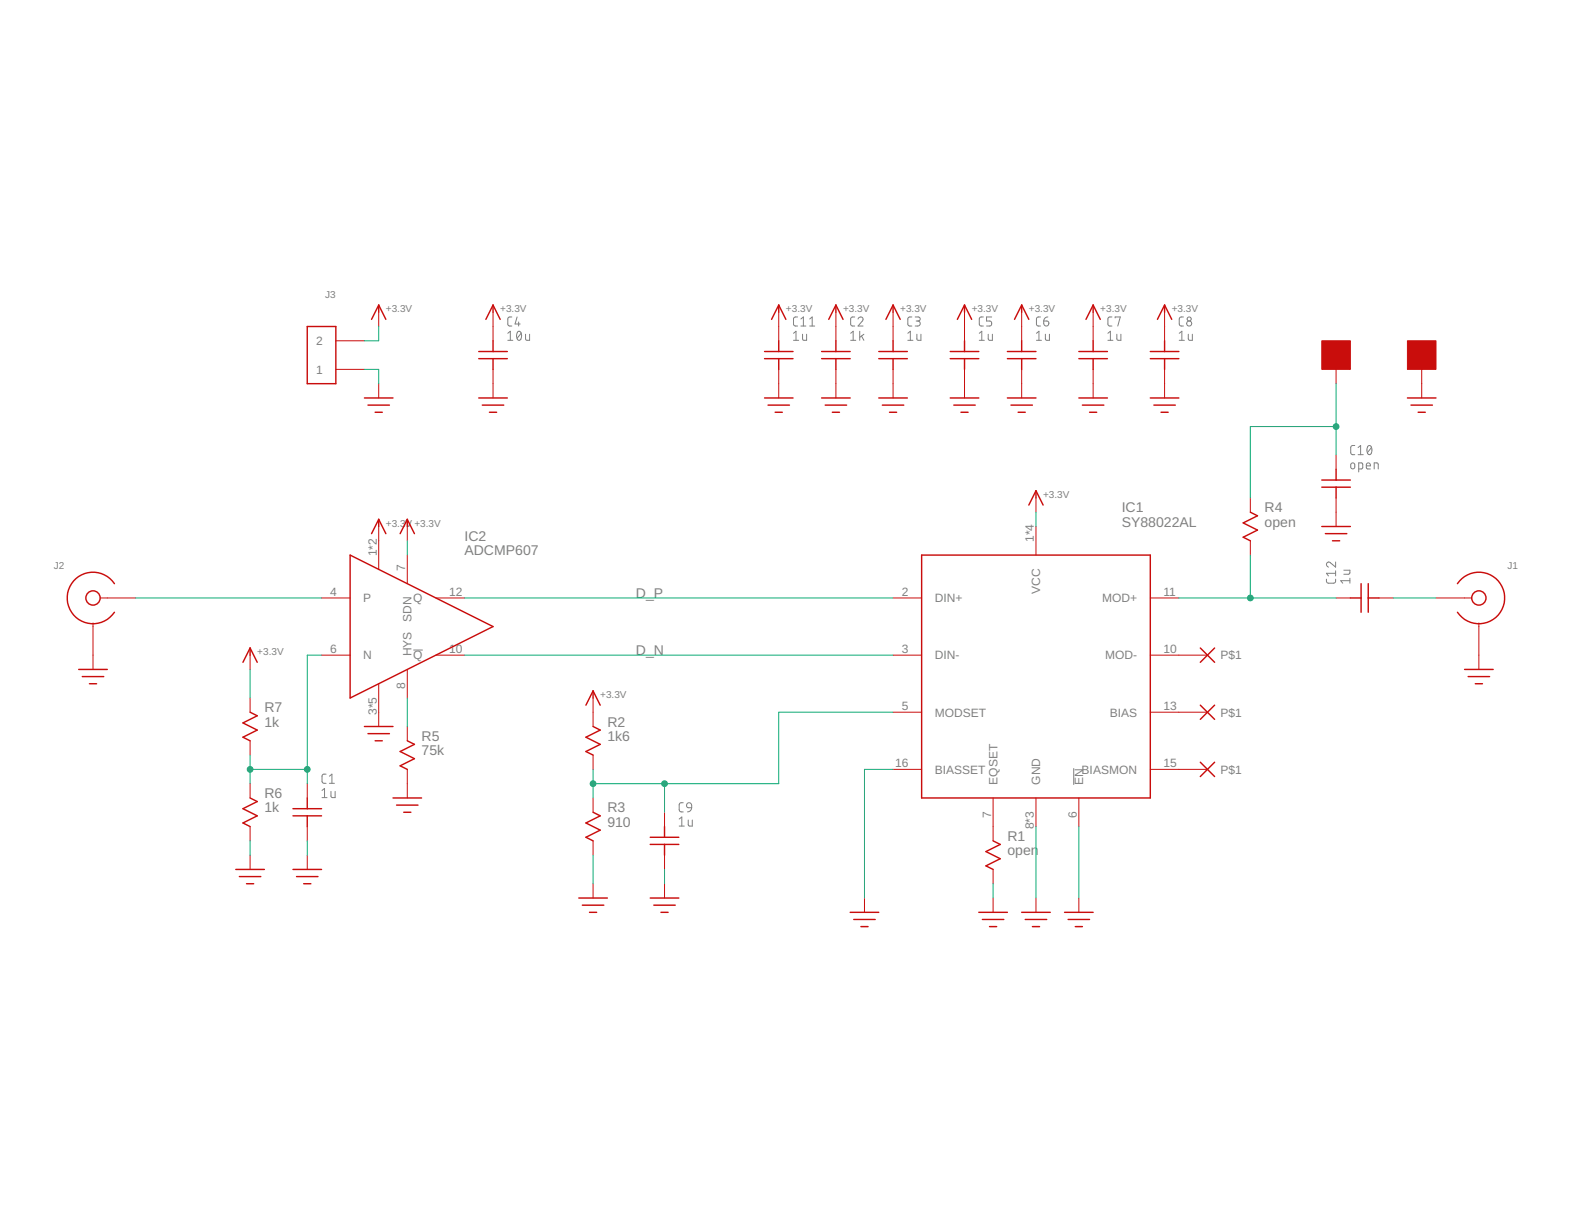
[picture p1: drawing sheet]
<svg xmlns="http://www.w3.org/2000/svg" width="279mm" height="216mm" viewBox="0 0 279 216" stroke-linecap="round" stroke-linejoin="round" font-family="sans-serif">
<g fill="none" stroke="#808080" stroke-width=".18">
<path d="M90.3 59.2l.4-.3v1.6M91 56.3h-.5l-.2 .4v1l.2 .2h.5M91.9 56.3l-.4 1.3h1M92 59l.3-.1a.95 .95 0 0 1 0 1.6 1 1 0 0 1-.3-1.5zM92.2 57.2v.7M92.6 59.2l-.7 .9M93.4 59.4v.9l.3 .2h.4v-1.1M141 59.2l.5-.3v1.6M141.8 56.3h-.5l-.3 .4 .1 1 .2 .2h.5M142.3 57.9h.9M142.3 56.7l.5-.4v1.6M142.6 59.4l.1 .9 .2 .2h.5v-1.1"/>
<path d="M143.9 57.9h.9M143.9 56.7l.5-.4v1.6M151.2 59.2l.4-.3v1.6M151.9 56.3h-.5l-.2 .4v1l.2 .2h.5M152.5 56.7a.44 .44 0 0 1 .6-.4 .44 .44 0 0 1 .2 .7l-.8 .9h.9M152.8 58.9v1.6M153.1 59.7l.4 .8M153.5 59.4l-.7 .5M161.4 59.2l.4-.3v1.6M162.1 56.3h-.5l-.2 .4v1l.2 .2h.5M162.7 56.3h.5a.36 .36 0 0 1 .4 .4 .36 .36 0 0 1-.4 .3h-.4M163 59.4v.9l.2 .2h.5v-1.1"/>
<path d="M163.1 57a.44 .44 0 0 1 .5 .5 .44 .44 0 0 1-.5 .4h-.4M174.1 59.2l.4-.3v1.6M174.8 56.3h-.5l-.2 .4v1l.2 .2h.5M175.6 59.4l.1 .9 .2 .2h.5v-1.1M176.3 56.3h-1v.7h.6a.45 .45 0 0 1 .4 .5 .45 .45 0 0 1-.4 .4h-.6M184.2 59.2l.5-.3v1.6M184.9 56.3h-.5l-.2 .4v1l.2 .2h.5M185.5 57h.6a.45 .45 0 0 1 .3 .5 .45 .45 0 0 1-.5 .4 .45 .45 0 0 1-.4-.4zM185.8 59.4v.9l.3 .2h.4v-1.1M186.2 56.3a.7 .7 0 0 0-.7 .7M196.9 59.2l.5-.3v1.6M197.6 56.3h-.5l-.2 .4v1l.2 .2h.5"/>
<path d="M198.2 56.5v-.2h.9l-.4 1.6M198.5 59.4v.9l.3 .2h.4v-1.1M209.6 59.2l.5-.3v1.6M210.3 56.3h-.5l-.2 .4v1l.2 .2h.5M211.2 59.4v.9l.3 .2h.4v-1.1M90.3 60.5h.8M141 60.5h.9M151.2 60.5h.9M161.4 60.5h.9M174.1 60.5h.8M184.2 60.5h.9M196.9 60.5h.9"/>
<path d="M209.6 60.5h.9M240.8 79.2h-.5l-.2 .3v1.1l.2 .2h.5M241.4 79.5l.4-.3v1.6M243.1 79.3l.3-.1a.97 .97 0 0 1 0 1.6 1.02 1.02 0 0 1-.3-1.5zM243.8 79.5l-.8 .9M237.4 99.9v.9l-.9-.8a.44 .44 0 0 0-.7 .2 .44 .44 0 0 0 .3 .6M240.2 82.4l.2-.1 .3 .1 .1 .6a.36 .36 0 0 1-.4 .3 .36 .36 0 0 1-.3-.3zM241.4 80.8h.9M241.5 83.3h.5l.2-.1v-.7l-.1-.2h-.6v1.6M242.8 82.8h.8a.38 .38 0 0 0-.3-.5 .38 .38 0 0 0-.5 .3l.1 .6 .7 .1M244.2 83.3v-1l.7 .1 .1 .9M73.5 115.5h1.6"/>
<path d="M235.8 102.9v.5l.3 .2h1.1l.2-.2v-.5M237.4 101.4v.9M237.4 101.9h-1.6l.3 .4M238.8 101.3h1.1v.6l-.1 .1h-1M239.9 103.2h-1.6l.4 .4M239.9 102.7v.9M58 137.6h-.6l-.2 .3 .1 1.1 .1 .1 .6 .1M58.5 139.2h.9M58.5 137.9l.5-.3v1.6M190.8 136.5v3M57.2 140.5l.5-.4v1.6M57.2 141.7h.9"/>
<path d="M58.8 140.6v1l.3 .1h.5v-1.1M120.7 145.5l.5-.3v1.6M120.7 146.8h.9M121.4 142.6l-.5 .1-.2 .3 .1 1.2 .6 .1M122.2 142.8l.1-.1a.47 .47 0 0 1 .6 .4v.4h-.7l-.2-.3zM122.3 145.7v.9l.3 .2h.4v-1.1M122.9 143.5v.3a.73 .73 0 0 1-.7 .5"/>
<circle cx="211.4" cy="57.5" r=".46"/>
<circle cx="211.4" cy="56.7" r=".37"/>
</g>
<g fill="none" stroke="#c90d0c" stroke-width=".18">
<path d="M67.3 55.5v2.5M87.6 55.5v5.1M138.4 55.5v5.1M148.6 55.5v5.1M158.7 55.5v5.1M171.4 55.5v5.1M181.6 55.5v5.1M194.3 55.5v5.1M207 55.5v5.1M59.7 60.6h5.1M59.7 65.6h5.1M67.3 68.2v2.5"/>
<path d="M87.6 65.6v5.1M138.4 65.6v5.1M148.6 65.6v5.1M158.7 65.6v5.1M171.4 65.6v5.1M181.6 65.6v5.1M194.3 65.6v5.1M207 65.6v5.1M237.5 63.1v5.1M252.7 63.1v7.6M67.3 93.6v7.6M72.4 93.6v2.5"/>
<path d="M72.4 98.6v5.1M184.1 88.5v2.5M184.1 93.6v5M222.2 88.5v2.5M222.2 96.1v2.5M237.5 80.9v2.5M237.5 88.5v5.1M16.5 110.7v8.3M17.8 106.3h6.3M44.4 116.4v2.6M57.1 106.3h5.1M57.1 116.4h5.1"/>
<path d="M72.4 119v5M77.5 106.3h5M77.5 116.4h5M158.7 106.3h5.1M158.7 116.4h5.1M204.4 106.3h5.1M204.4 116.4h10.2M237.5 106.3h2.5M245.1 106.3h2.5M255.2 106.3h6.4M262.8 110.7v8.3M44.4 124v2.6"/>
<path d="M44.4 131.6v2.6M44.4 139.3v2.5M54.6 139.3v2.5M67.3 121.5v7.6M72.4 129.1v2.5M72.4 136.7v5.1M105.4 124v5.1M105.4 134.2v2.5M158.7 126.6h5.1M158.7 136.7h5.1M204.4 126.6h10.2M204.4 136.7h10.2"/>
<path d="M44.4 146.9v2.5M44.4 152v2.5M54.6 146.9v2.5M54.6 152v2.5M105.4 141.8v2.5M105.4 149.4v2.6M105.4 157v2.6M118.1 144.3v2.6M118.1 152v2.5M118.1 157v2.6M153.6 159.6v2.5M176.5 141.8v7.6"/>
<path d="M176.5 154.5v2.5M176.5 159.6v2.5M184.1 141.8v5.1M184.1 159.6v2.5M191.7 141.8v5.1M191.7 159.6v2.5"/>
</g>
<g fill="none" stroke="#c90d0c" stroke-width=".25">
<path d="M54.6 58h5.1v10.2h-5.1zM67.3 54.2v1.3M67.3 54.2l-1.3 2.5M67.3 54.2l1.3 2.5M87.6 54.2v1.3M87.6 54.2l-1.2 2.5M87.6 54.2l1.3 2.5M138.4 54.2v1.3M138.4 54.2l-1.3 2.5M138.4 54.2l1.3 2.5M148.6 54.2v1.3M148.6 54.2l-1.3 2.5"/>
<path d="M148.6 54.2l1.2 2.5M158.7 54.2v1.3M158.7 54.2l-1.2 2.5M158.7 54.2l1.3 2.5M171.4 54.2v1.3M171.4 54.2l-1.2 2.5M171.4 54.2l1.3 2.5M181.6 54.2v1.3M181.6 54.2l-1.3 2.5M181.6 54.2l1.3 2.5M194.3 54.2v1.3M194.3 54.2l-1.3 2.5"/>
<path d="M194.3 54.2l1.3 2.5M207 54.2v1.3M207 54.2l-1.3 2.5M207 54.2l1.3 2.5M64.8 70.7h5M65.4 72h3.8M66.7 73.3h1.2M85.1 62.5h5.1M85.1 63.7h5.1M85.1 70.7h5.1M85.7 72h3.8M87 73.3h1.3"/>
<path d="M87.6 60.6v1.9M87.6 63.7v1.9M135.9 62.5h5M135.9 63.7h5M135.9 70.7h5M136.5 72h3.8M137.8 73.3h1.2M138.4 60.6v1.9M138.4 63.7v1.9M146 62.5h5.1M146 63.7h5.1M146 70.7h5.1"/>
<path d="M146.7 72h3.8M147.9 73.3h1.3M148.6 60.6v1.9M148.6 63.7v1.9M156.2 62.5h5.1M156.2 63.7h5.1M156.2 70.7h5.1M156.8 72h3.8M158.1 73.3h1.3M158.7 60.6v1.9M158.7 63.7v1.9M168.9 62.5h5.1"/>
<path d="M168.9 63.7h5.1M168.9 70.7h5.1M169.5 72h3.8M170.8 73.3h1.3M171.4 60.6v1.9M171.4 63.7v1.9M179 62.5h5.1M179 63.7h5.1M179 70.7h5.1M179.7 72h3.8M181 73.3h1.2M181.6 60.6v1.9"/>
<path d="M181.6 63.7v1.9M191.7 62.5h5.1M191.7 63.7h5.1M191.7 70.7h5.1M192.4 72h3.8M193.7 73.3h1.2M194.3 60.6v1.9M194.3 63.7v1.9M204.4 62.5h5.1M204.4 63.7h5.1M204.4 70.7h5.1M205.1 72h3.8"/>
<path d="M206.4 73.3h1.2M207 60.6v1.9M207 63.7v1.9M250.1 70.7h5.1M250.8 72h3.8M252.1 73.3h1.2M62.2 98.6l25.4 12.7-25.4 12.7zM67.3 92.3v1.3M67.3 92.3l-1.3 2.5M67.3 92.3l1.3 2.5M72.4 92.3v1.3M72.4 92.3l-1.3 2.5"/>
<path d="M72.4 92.3l1.3 2.5M163.8 98.6h40.6v43.2h-40.6zM184.1 87.2v1.3M184.1 87.2l-1.2 2.5M184.1 87.2l1.3 2.5M222.2 91l1.3 .7-2.5 1.2 2.5 1.3-2.5 1.3 1.2 .6M234.9 85.3h5.1M234.9 86.6h5.1M234.9 93.6h5.1M235.6 94.8h3.8M236.8 96.1h1.3M237.5 83.4v1.9"/>
<path d="M237.5 86.6v1.9M14 119h5.1M20.3 103.7a4.6 4.6 0 0 0-6.8-.9 4.6 4.6 0 0 0 0 6.9 4.6 4.6 0 0 0 6.8-.9M44.4 115.1v1.3M44.4 115.1l-1.2 2.6M44.4 115.1l1.3 2.6M213.3 115.1l2.6 2.6M215.9 115.1l-2.6 2.6M240 106.3h1.9M241.9 103.7v5.1M243.2 103.7v5.1M243.2 106.3h1.9"/>
<path d="M259 103.7a4.6 4.6 0 0 1 6.9-.9 4.6 4.6 0 0 1 0 6.9 4.6 4.6 0 0 1-6.9-.9M260.3 119h5.1M14.6 120.2h3.8M15.9 121.5h1.3M44.4 126.6l1.3 .6-2.5 1.3 2.5 1.2-2.5 1.3 1.2 .6M64.8 129.1h5M65.4 130.4h3.8M66.7 131.6h1.2M72.4 131.6l1.3 .7-2.6 1.2 2.6 1.3-2.6 1.3 1.3 .6M105.4 129.1l1.3 .6-2.6 1.3 2.6 1.3-2.6 1.2 1.3 .7M105.4 122.8v1.2M105.4 122.8l-1.3 2.5"/>
<path d="M105.4 122.8l1.3 2.5M213.3 125.3l2.6 2.5M213.3 135.4l2.6 2.6M215.9 125.3l-2.6 2.5M215.9 135.4l-2.6 2.6M260.9 120.2h3.9M262.2 121.5h1.3M41.9 154.5h5.1M42.5 155.8h3.9M43.8 157h1.3M44.4 141.8l1.3 .6-2.5 1.3 2.5 1.3-2.5 1.2 1.2 .7M52.1 143.7h5"/>
<path d="M52.1 145h5M52.1 154.5h5M52.7 155.8h3.8M54 157h1.2M54.6 141.8v1.9M54.6 145v1.9M69.8 141.8h5.1M70.5 143.1h3.8M71.8 144.3h1.2M102.9 159.6h5M105.4 144.3l1.3 .7-2.6 1.2 2.6 1.3-2.6 1.3 1.3 .6M115.6 159.6h5"/>
<path d="M115.6 148.8h5M115.6 150.1h5M118.1 146.9v1.9M118.1 150.1v1.9M176.5 149.4l1.3 .7-2.6 1.2 2.6 1.3-2.6 1.3 1.3 .6M103.5 160.8h3.8M104.8 162.1h1.2M116.2 160.8h3.8M117.5 162.1h1.2M151.1 162.1h5.1M151.7 163.4h3.9M153 164.7h1.3"/>
<path d="M174 162.1h5M174.6 163.4h3.8M175.9 164.7h1.2M181.6 162.1h5.1M182.2 163.4h3.8M183.5 164.7h1.3M189.2 162.1h5.1M189.8 163.4h3.9M191.1 164.7h1.3"/>
<circle cx="16.5" cy="106.3" r="1.27"/>
<circle cx="262.8" cy="106.3" r="1.27"/>
</g>
<g fill="#c90d0c" stroke="#c90d0c" stroke-width=".18">
<path d="M234.9 60.6h5.1v5h-5.1z"/>
<path d="M250.1 60.6h5.1v5h-5.1z"/>
</g>
<g fill="none" stroke="#0dab76" stroke-width=".18">
<path d="M67.3 58v2.6h-2.5M64.8 65.6h2.5v2.6M237.5 75.8h-15.3v12.7M237.5 68.2v12.7M72.4 96.1v2.5M184.1 91v2.6M222.2 98.6v7.7M24.1 106.3h33M44.4 119v5M57.1 116.4h-2.5v22.9M82.5 106.3h76.2M82.5 116.4h76.2"/>
<path d="M209.5 106.3h28M247.6 106.3h7.6M44.4 134.2v5.1M44.4 136.7h10.2M72.4 124v5.1M105.4 136.7v5.1M118.1 139.3v5M158.7 136.7h-5.1v22.9M158.7 126.6h-20.3v12.7h-33M44.4 149.4v2.6M54.6 149.4v2.6M105.4 152v5"/>
<path d="M118.1 154.5v2.5M176.5 157v2.6M184.1 146.9v12.7M191.7 146.9v12.7"/>
</g>
<g fill="#0dab76" stroke="#0dab76" stroke-width=".18">
<circle cx="105.4" cy="139.3" r=".51"/>
<circle cx="118.1" cy="139.3" r=".51"/>
<circle cx="222.2" cy="106.3" r=".51"/>
<circle cx="237.5" cy="75.8" r=".51"/>
<circle cx="44.4" cy="136.7" r=".51"/>
<circle cx="54.6" cy="136.7" r=".51"/>
</g>
<g font-size="2.5" fill="#808080">
<text x="199.4" y="93.6">SY88022AL</text>
<text x="199.4" y="91">IC1</text>
<text x="224.8" y="93.6">open</text>
<text x="224.8" y="91">R4</text>
<text x="82.5" y="98.6">ADCMP607</text>
<text x="82.5" y="96.1">IC2</text>
<text x="113" y="106.3">D_P</text>
<text x="113" y="116.4">D_N</text>
<text x="47" y="129.1">1k</text>
<text x="47" y="126.6">R7</text>
<text x="74.9" y="131.6">R5</text>
<text x="107.9" y="131.6">1k6</text>
<text x="107.9" y="129.1">R2</text>
<text x="74.9" y="134.2">75k</text>
<text x="47" y="141.8">R6</text>
<text x="47" y="144.3">1k</text>
<text x="107.9" y="146.9">910</text>
<text x="107.9" y="144.3">R3</text>
<text x="179.1" y="149.4">R1</text>
<text x="179.1" y="152">open</text>
</g>
<g font-size="2.1" fill="#808080">
<text x="56.2" y="61.3">2</text>
<text x="56.2" y="66.4">1</text>
<text x="67" y="98.8" transform="rotate(-90 67 98.8)">1*2</text>
<text x="72" y="101.4" transform="rotate(-90 72 101.4)">7</text>
<text x="183.8" y="96.3" transform="rotate(-90 183.8 96.3)">1*4</text>
<text x="58.7" y="105.9">4</text>
<text x="64.6" y="107">P</text>
<text x="73.5" y="107">Q</text>
<text x="79.8" y="105.9">12</text>
<text x="160.3" y="105.9">2</text>
<text x="166.2" y="107">DIN+</text>
<text x="184.9" y="105.5" transform="rotate(-90 184.9 105.5)">VCC</text>
<text x="195.9" y="107">MOD+</text>
<text x="206.8" y="105.9">11</text>
<text x="73.2" y="110.6" transform="rotate(-90 73.2 110.6)">SDN</text>
<text x="58.7" y="116.1">6</text>
<text x="64.6" y="117.2">N</text>
<text x="73.2" y="116.6" transform="rotate(-90 73.2 116.6)">HYS</text>
<text x="73.5" y="117.2">Q</text>
<text x="79.8" y="116.1">10</text>
<text x="160.3" y="116.1">3</text>
<text x="166.2" y="117.2">DIN-</text>
<text x="196.4" y="117.2">MOD-</text>
<text x="206.8" y="116.1">10</text>
<text x="216.9" y="117.2">P$1</text>
<text x="72" y="122.5" transform="rotate(-90 72 122.5)">8</text>
<text x="67" y="127" transform="rotate(-90 67 127)">3*5</text>
<text x="160.3" y="126.2">5</text>
<text x="166.2" y="127.3">MODSET</text>
<text x="197.2" y="127.3">BIAS</text>
<text x="206.8" y="126.2">13</text>
<text x="216.9" y="127.3">P$1</text>
<text x="159.1" y="136.4">16</text>
<text x="166.2" y="137.5">BIASSET</text>
<text x="192.2" y="137.5">BIASMON</text>
<text x="206.8" y="136.4">15</text>
<text x="216.9" y="137.5">P$1</text>
<text x="177.3" y="139.5" transform="rotate(-90 177.3 139.5)">EQSET</text>
<text x="184.9" y="139.5" transform="rotate(-90 184.9 139.5)">GND</text>
<text x="192.5" y="139.5" transform="rotate(-90 192.5 139.5)">EN</text>
<text x="176.2" y="145.3" transform="rotate(-90 176.2 145.3)">7</text>
<text x="183.8" y="147.4" transform="rotate(-90 183.8 147.4)">8*3</text>
<text x="191.4" y="145.3" transform="rotate(-90 191.4 145.3)">6</text>
</g>
<g font-size="1.8" fill="#808080">
<text x="57.8" y="52.9">J3</text>
<text x="68.6" y="55.5">+3.3V</text>
<text x="88.9" y="55.5">+3.3V</text>
<text x="139.7" y="55.5">+3.3V</text>
<text x="149.8" y="55.5">+3.3V</text>
<text x="160" y="55.5">+3.3V</text>
<text x="172.7" y="55.5">+3.3V</text>
<text x="182.9" y="55.5">+3.3V</text>
<text x="195.6" y="55.5">+3.3V</text>
<text x="208.3" y="55.5">+3.3V</text>
<text x="185.4" y="88.5">+3.3V</text>
<text x="68.6" y="93.6">+3.3V +3.3V</text>
<text x="9.6" y="101.2">J2</text>
<text x="267.9" y="101.2">J1</text>
<text x="45.7" y="116.4">+3.3V</text>
<text x="106.7" y="124">+3.3V</text>
</g>
</svg>
